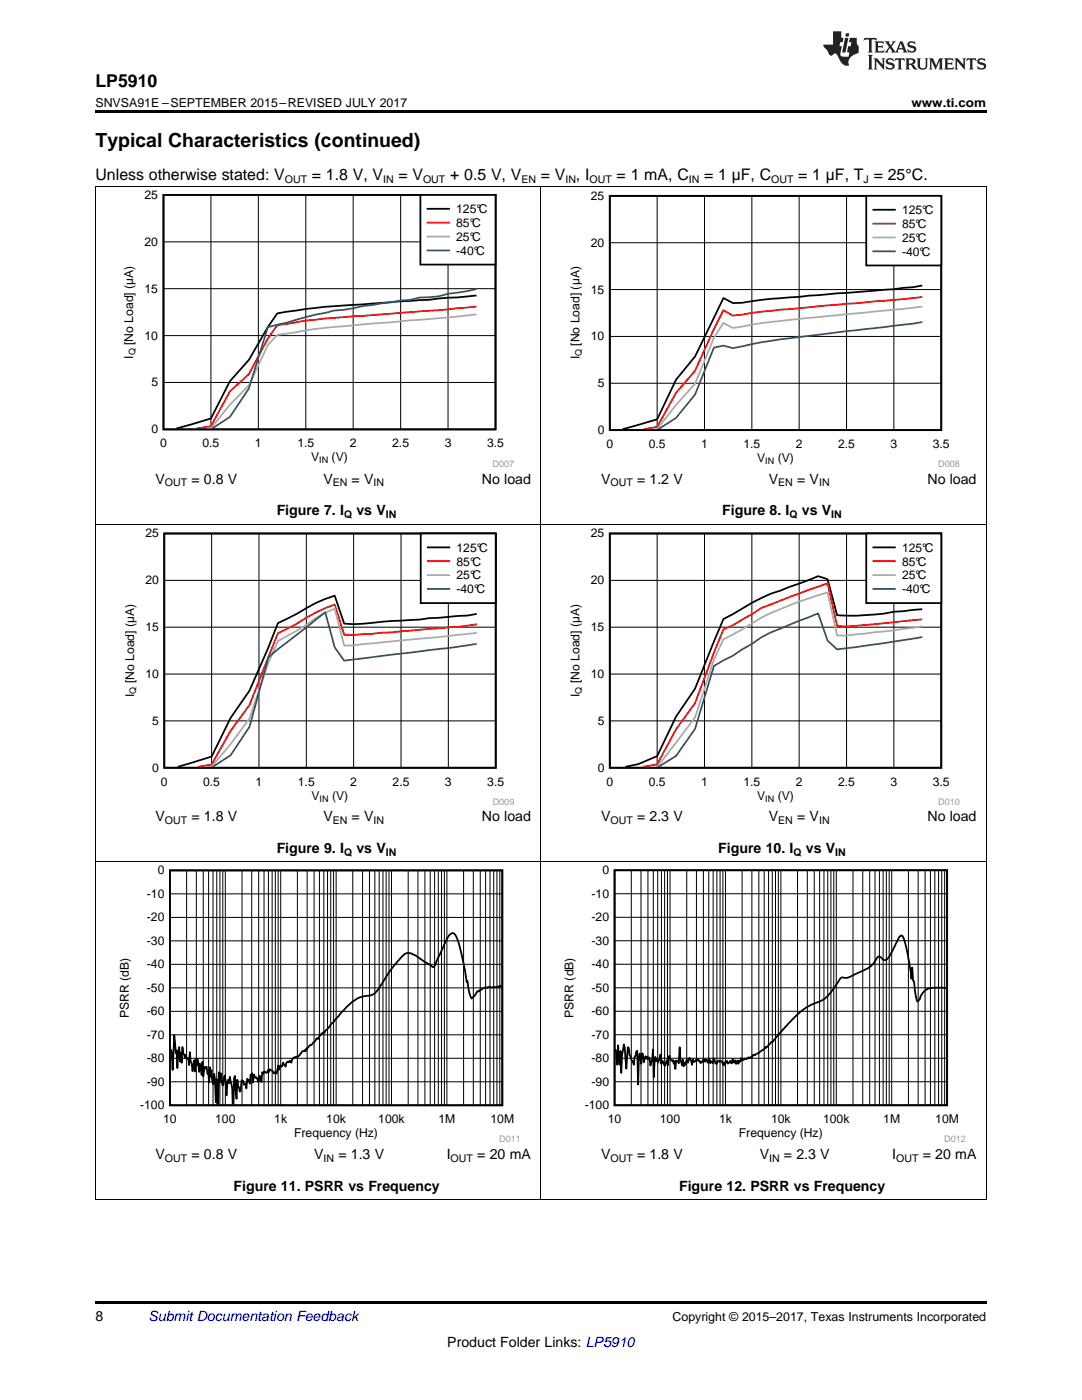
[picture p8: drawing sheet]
<svg xmlns="http://www.w3.org/2000/svg" width="216mm" height="279mm" viewBox="0 0 216 279" stroke-linecap="round" stroke-linejoin="round" font-family="sans-serif">
<path d="M19 259.7h177.8v.5h-177.8z" fill="#000"/>
<path d="M19.1 172v67.4M107.9 172v67.4M196.8 172v67.4M19 239.3h177.8" fill="none" stroke="#000" stroke-width=".2"/>
<path d="M23.4 172.8h80.2v55.2h-80.2z" fill-rule="evenodd" fill="#fff"/>
<path d="M33.9 173.7h66.3v46.9h-66.3zM100 196.9l-.1-.2-.6 .3h-1.9l-.1 .2a1.23 1.23 0 0 0-1.4 .4h-.1l-.4 .3-.1-.1-.7 1.1-.5 .4-.5-1.3-.3-2.3-.2 .3-1-5.4a10.5 10.5 0 0 0-1.5-4.3 1.05 1.05 0 0 0-1.3 .9l-2.6 5.7a.52 .52 0 0 1-.9-.3l-1.4-.9a5.8 5.8 0 0 0-3-1.5 5.5 5.5 0 0 0-2.5 2.2l-1.7 2.3a16.3 16.3 0 0 1-2.6 3.7l-.7 .3a6.2 6.2 0 0 0-5 2.5l-2.3 2.6-.2 .4h-.1l-1 1.3-.4 .1-.1 .5-.2-.2-.2 .4h-.3l-.1 .4-.2-.2-.3 .9-.2-.2a2.88 2.88 0 0 1-1.3 1.4l-.7 .7-.2-.1-.1 .6-.2-.2-.5 .2a1.79 1.79 0 0 1-1.5 1.2l-.5 .3-.2 .8-.3-.4-.2 .3-.1-.1-.2 .1-.3 .9-.5-.8-.2 .6-.2 .2-.1-.3-.3 .9-.2-.8-.3 1.6-.2-.4-.4 .3-.3-.5-.5-.3-.1 .5-.2-.4-.2 .5-.2 .1-.3-.2-.3 .4-.2-.3-.1 2-.2-1.2-.2-.1-.3 1.2-.3-.9-.2 .1-.3-.7-.2 1.6-.2-1.8-.1 .8-.2-.5-.1 1.8-.2-.8-.2 .3-.2-.5-.1 1.9-.2-1-.3 .3-.2-.7-.1-.2-.2 .1-.2 2.1h-.2l-.4-2.3-.2 3.8-.3-4.6-.2 .5-.1 5.2M34.1 209.3l.2 .7 .1 3.5 .4-6.9 .3 3.6 .1-.6 .2 3.6 .2-3.4 .2-.8 .1 2.8 .2-1.7 .1 2 .2-3.1 .2 1.2 .3 .9 .2-.6 .2 .8 .1-.2 .2 .1 .1 1.4 .2-2.6 .2 1.9 .1 .2 .2 1.7 .4-2.2 .1 2.2 .2-2.4 .1 1.2 .2-1.3 .1 .5 .2 2.1 .2-1.6 .3 2.2 .2-2.6 .2 2.9 .3-1.9 .1 .3 .2-.3 .2 1.4 .2-.3 .1 2 .2-3 .1 1.9 .2-1.3 .2 2.4 .2 .4 .1-2.1 .4 5.7 .1-4.7 .3 5.1M43.5 220.4l.2-6.4 .2 2 .1-1.8 .4 2.4h.1l.2-1.6 .1-.4 .4 4 .2-2.6 .1-.5 .2 .7 .2-1.3a18 18 0 0 1 .5 5.5" fill="none" stroke="#000" stroke-width=".35"/>
<g fill="none" stroke="#000" stroke-width=".2">
<path d="M33.9 178.4h66.3M37.2 173.7v46.9M39.2 173.7v46.9M40.6 173.7v46.9M41.6 173.7v46.9M42.5 173.7v46.9M43.2 173.7v46.9M43.9 173.7v46.9M44.5 173.7v46.9M45 173.7v46.9M48.3 173.7v46.9M50.2 173.7v46.9"/>
<path d="M51.6 173.7v46.9M52.7 173.7v46.9M53.6 173.7v46.9M54.3 173.7v46.9M54.9 173.7v46.9M55.5 173.7v46.9M56 173.7v46.9M59.3 173.7v46.9M61.3 173.7v46.9M62.7 173.7v46.9M63.7 173.7v46.9M64.6 173.7v46.9"/>
<path d="M65.4 173.7v46.9M66 173.7v46.9M66.6 173.7v46.9M67.1 173.7v46.9M70.4 173.7v46.9M72.3 173.7v46.9M73.7 173.7v46.9M74.8 173.7v46.9M75.7 173.7v46.9M76.4 173.7v46.9M77.1 173.7v46.9M77.6 173.7v46.9"/>
<path d="M78.1 173.7v46.9M81.4 173.7v46.9M83.4 173.7v46.9M84.8 173.7v46.9M85.8 173.7v46.9M86.7 173.7v46.9M87.5 173.7v46.9M88.1 173.7v46.9M88.7 173.7v46.9M89.2 173.7v46.9M92.5 173.7v46.9M94.4 173.7v46.9"/>
<path d="M95.8 173.7v46.9M96.9 173.7v46.9M97.8 173.7v46.9M98.5 173.7v46.9M99.2 173.7v46.9M99.7 173.7v46.9M33.9 197.2h66.3M33.9 192.5h66.3M33.9 187.8h66.3M33.9 183.1h66.3M33.9 215.9h66.3M33.9 211.2h66.3"/>
<path d="M33.9 206.5h66.3M33.9 201.8h66.3"/>
</g>
<path d="M112.1 172.8h80.6v55.2h-80.6z" fill-rule="evenodd" fill="#fff"/>
<path d="M122.6 173.7h66.4v46.9h-66.4zM188.8 197.2l-1.6-.1a3.2 3.2 0 0 0-3.5 1.7 1.31 1.31 0 0 1-.6 1.1 13.1 13.1 0 0 1-.7-4l-.2-.2-.2-2.6-.1 2.2-.3-2.2a24.6 24.6 0 0 0-1.5-6.3 .54 .54 0 0 0-.7 .3l-1.4 2.7a2.27 2.27 0 0 1-1.6 1.8l-.5-.4a.52 .52 0 0 0-.5-.3 .52 .52 0 0 0-.5 .4 6.4 6.4 0 0 1-3.8 2.9 4.3 4.3 0 0 1-3.2 .9l-.6 .8a9.3 9.3 0 0 1-3.8 4l-2 .8-1.7 1.2-1.8 1.7-2.5 2.7-1.2 1.5-.4 .2-1 1.1-.2-.2-.3 .6-.7 .3-.3 .4-.5 .1-.2 .3-.2-.1-.2 .1h-.1l-.2 .5-.3-.1-.2 .2-.1-.2-.2 .3-.2-.1-.2 .2-.3-.1-.1 .2-.3 .2-.2-.5-.2 .7-.2-.2-.1 .6-.2-.7-.3 .7-.2-.7-.2 .5-.1-.1-.2-.7-.2 .9h-.1l-.2-.5-.5 .6-.1-.6-.2 .4-.2-.2-.2 .7-.1-.4-.2 .3-.1-.6-.4-.1-.1 .1-.2-.2-.5 .6-.5-1.1-.2 1-.3-.4-.2 .4-.1-.9-.4 .8-.3-.7-.2 .5-.2-.5-.2 .1-.2 .5-.3 .2-.2-.5h-.2l-.2-.3-.1 .3-.2-.2-.5 .4-.1-.5-.2 1.1-.2-.8-.3-.6-.3 1-.2-.6-.2 .2-.1 .8-.2-.4-.2 .7-.1-1.3-.2 1.1-.3-1.1-.2-2.5-.2 3.2-.1-.3-.4-.3-.1 1.7-.2-1.5-.2 .5-.1-.8-.4 .2-.3-1-.2 .2-.1 1.7-.2-1-.3 1-.2 .1-.5-1.1-.1 .7-.2-1.9-.5 1.7-.2-.6-.2 .2-.1-.8-.3 4.1-.2-5.6-.2 2.1-.3 1.2-.2-1.6-.2-.1-.1 .4-.2-.5-.1 .4-.2-.5-.3 1.2-.2-1.7-.2-.1-.1 2.1-.4-2-.1 .8-.2 5.4-.2-6.8-.5 1.2-.1 1.6-.9-1.9-.1-1.5-.2-.1-.3 4.3-.3-4.3-.2-.6-.4 2.1-.1 3.6-.2-4.4-.1 2.8-.4-3.9-.1 3.9-.4-3v.2" fill="none" stroke="#000" stroke-width=".35"/>
<g fill="none" stroke="#000" stroke-width=".2">
<path d="M19.1 104.6v67.4M107.9 104.6v67.4M196.8 104.6v67.4M19 172h177.8M122.6 178.4h66.4M126 173.7v46.9M127.9 173.7v46.9M129.3 173.7v46.9M130.4 173.7v46.9M131.2 173.7v46.9M132 173.7v46.9M132.6 173.7v46.9"/>
<path d="M133.2 173.7v46.9M133.7 173.7v46.9M137 173.7v46.9M139 173.7v46.9M140.4 173.7v46.9M141.4 173.7v46.9M142.3 173.7v46.9M143 173.7v46.9M143.7 173.7v46.9M144.2 173.7v46.9M144.8 173.7v46.9M148.1 173.7v46.9"/>
<path d="M150 173.7v46.9M151.4 173.7v46.9M152.5 173.7v46.9M153.4 173.7v46.9M154.1 173.7v46.9M154.7 173.7v46.9M155.3 173.7v46.9M155.8 173.7v46.9M159.1 173.7v46.9M161.1 173.7v46.9M162.5 173.7v46.9M163.5 173.7v46.9"/>
<path d="M164.4 173.7v46.9M165.2 173.7v46.9M165.8 173.7v46.9M166.4 173.7v46.9M166.9 173.7v46.9M170.2 173.7v46.9M172.2 173.7v46.9M173.5 173.7v46.9M174.6 173.7v46.9M175.5 173.7v46.9M176.2 173.7v46.9M176.9 173.7v46.9"/>
<path d="M177.4 173.7v46.9M177.9 173.7v46.9M181.3 173.7v46.9M183.2 173.7v46.9M184.6 173.7v46.9M185.7 173.7v46.9M186.5 173.7v46.9M187.3 173.7v46.9M187.9 173.7v46.9M188.5 173.7v46.9M122.6 197.1h66.4M122.6 192.4h66.4"/>
<path d="M122.6 187.7h66.4M122.6 183.1h66.4M122.6 215.9h66.4M122.6 211.2h66.4M122.6 206.5h66.4M122.6 201.8h66.4"/>
</g>
<path d="M24.4 105.5h78.2v55.2h-78.2z" fill-rule="evenodd" fill="#fff"/>
<path d="M32.8 106.5h66.1v46.7h-66.1zM95.1 122.5l-1.9 .4-7.5 .5-1.9 .2-7.6 .5a34 34 0 0 1-7.5 .4l-1.9-5.6a27.8 27.8 0 0 0-7.6 3.6l-3.7 1.9-1.9 4.8-3.8 8.6-3.8 5.5-3.8 7.7-6.7 2" fill="none" stroke="#000" stroke-width=".35"/>
<path d="M32.8 115.8h66.1M42.2 106.5v46.7M51.7 106.5v46.7M61.1 106.5v46.7M70.6 106.5v46.7M80 106.5v46.7M89.5 106.5v46.7M32.8 134.5h66.1M32.8 125.2h66.1M32.8 143.9h66.1" fill="none" stroke="#000" stroke-width=".2"/>
<path d="M95.1 124.6l-3.7 .5-13.3 1.1-7.5 .5h-1.9l-1.9-6.1a34.6 34.6 0 0 0-7.6 3.9l-3.7 1.9-5.7 14.3-3.8 5.2-3.8 6.7-2.7 .4" fill="none" stroke="#f00" stroke-width=".35"/>
<path d="M95.1 126.3l-24.5 2.5h-1.9l-1.9-7.3-1.9 .8-1.9 1a50.3 50.3 0 0 1-7.5 4.6l-1.9 4.4-3.8 11.1-3.8 5.1-3.8 4.5h-.8" fill="none" stroke="#aaa" stroke-width=".35"/>
<path d="M95.1 128.5l-5.6 .8-20.8 2.6-1.9-2.7-1.9-7-9.4 7.4-1.9 1.6-3.8 13.8-3.8 5.7-3.6 2.3" fill="none" stroke="#295c75" stroke-width=".35"/>
<path d="M84 106.5h14.9v13.9h-14.9z" fill-rule="evenodd" fill="#fff"/>
<path d="M84 106.5h14.9v13.9h-14.9zM85.4 109.2h4.3" fill="none" stroke="#000" stroke-width=".35"/>
<path d="M85.4 112h4.3" fill="none" stroke="#f00" stroke-width=".35"/>
<path d="M85.4 114.8h4.3" fill="none" stroke="#aaa" stroke-width=".35"/>
<path d="M85.4 117.5h4.3" fill="none" stroke="#295c75" stroke-width=".35"/>
<path d="M113.3 105.5h78.2v55.2h-78.2z" fill-rule="evenodd" fill="#fff"/>
<path d="M121.7 106.5h66.1v46.7h-66.1zM184 121.6l-5.6 .5a50 50 0 0 1-11.4 .7l-1.9-7.2-1.9-.6-7.5 2.9a36.1 36.1 0 0 0-9.5 4.7l-1.8 1-5.7 13.8-3.8 5.6-3.8 7.9-3.8 1.6-2.6 .5" fill="none" stroke="#000" stroke-width=".35"/>
<path d="M121.7 115.8h66.1M131.1 106.5v46.7M140.6 106.5v46.7M150 106.5v46.7M159.5 106.5v46.7M168.9 106.5v46.7M178.4 106.5v46.7M121.7 134.5h66.1M121.7 125.2h66.1M121.7 143.9h66.1" fill="none" stroke="#000" stroke-width=".2"/>
<path d="M184 123.6l-15.1 1.4-1.9-.1-1.9-8.5-13.2 4.9-5.7 3.5-1.8 .8-1.9 4.6-3.8 10.1-3.8 5.2-3.8 7-2.8 .5" fill="none" stroke="#f00" stroke-width=".35"/>
<path d="M184 125l-11.3 1.4-3.8 .4h-1.9l-1.9-8.5-7.5 2.5a40.1 40.1 0 0 0-9.5 4.8l-3.7 2-1.9 4-3.8 11.6-7.5 9.8" fill="none" stroke="#aaa" stroke-width=".35"/>
<path d="M184 127.1l-7.5 1.2-9.5 1.3-1.9-1.7-1.9-5.5-9.4 3.8-1.9 1-5.7 3.7-3.7 2-3.8 12.6-3.8 5.4-3.5 2.1" fill="none" stroke="#295c75" stroke-width=".35"/>
<path d="M172.9 106.5h14.9v13.9h-14.9z" fill-rule="evenodd" fill="#fff"/>
<path d="M172.9 106.5h14.9v13.9h-14.9zM174.3 109.2h4.3" fill="none" stroke="#000" stroke-width=".35"/>
<path d="M174.3 112h4.3" fill="none" stroke="#f00" stroke-width=".35"/>
<path d="M174.3 114.8h4.3" fill="none" stroke="#aaa" stroke-width=".35"/>
<path d="M174.3 117.5h4.3" fill="none" stroke="#295c75" stroke-width=".35"/>
<path d="M19.1 37.2v67.4M107.9 37.2v67.4M196.8 37.2v67.4M19 104.6h177.8" fill="none" stroke="#000" stroke-width=".2"/>
<path d="M24.3 38h78.3v55.3h-78.3z" fill-rule="evenodd" fill="#fff"/>
<path d="M32.6 38.9h66.3v46.8h-66.3zM95.1 59l-9.5 .8-11.3 .8a137.3 137.3 0 0 0-19 1.9l-1.9 2.8-3.7 6.5-3.8 4.3-3.8 7.4-6.9 2" fill="none" stroke="#000" stroke-width=".35"/>
<path d="M42.1 38.9v46.8M51.5 38.9v46.8M61 38.9v46.8M70.5 38.9v46.8M79.9 38.9v46.8M89.4 38.9v46.8M32.6 57.6h66.3M32.6 48.3h66.3M32.6 76.3h66.3M32.6 67h66.3" fill="none" stroke="#000" stroke-width=".2"/>
<path d="M95.1 61.2l-7.6 .7-13.2 1a146.4 146.4 0 0 0-19 2l-1.9 2.7-3.7 7.1-3.8 3.4-3.8 7-2.9 .4" fill="none" stroke="#f00" stroke-width=".35"/>
<path d="M95.1 62.7l-5.7 .7-15.1 1.2a175.4 175.4 0 0 0-17.1 2l-1.9 .2-1.9 2.1-3.7 8-3.8 3.9-3.8 4.7h-.9" fill="none" stroke="#aaa" stroke-width=".35"/>
<path d="M95.1 57.7l-1.9 .4-3.8 .5-1.9 .5-3.8 .3-1.9 .5-1.9 .1-7.5 1.1-3.8 .7-1.9 .2-5.7 1.3-3.8 1.1-3.8 .9-3.7 12.2-3.8 5.7-3.6 2.3" fill="none" stroke="#295c75" stroke-width=".35"/>
<path d="M83.9 38.9h15v13.9h-15z" fill-rule="evenodd" fill="#fff"/>
<path d="M83.9 38.9h15v13.9h-15zM85.3 41.7h4.3" fill="none" stroke="#000" stroke-width=".35"/>
<path d="M85.3 44.4h4.3" fill="none" stroke="#f00" stroke-width=".35"/>
<path d="M85.3 47.2h4.3" fill="none" stroke="#aaa" stroke-width=".35"/>
<path d="M85.3 50h4.3" fill="none" stroke="#295c75" stroke-width=".35"/>
<path d="M113.3 38.2h78.2v55.1h-78.2z" fill-rule="evenodd" fill="#fff"/>
<path d="M121.7 39.1h66.1v46.7h-66.1zM184 57l-1.9 .3-3.7 .4-15.2 1.2a191.1 191.1 0 0 0-15.1 1.5l-1.9 .1-1.8-1-5.7 11.6-3.8 4.7-3.8 7.9-6.9 2" fill="none" stroke="#000" stroke-width=".35"/>
<path d="M131.1 39.1v46.7M140.6 39.1v46.7M150 39.1v46.7M159.5 39.1v46.7M168.9 39.1v46.7M178.4 39.1v46.7M121.7 57.8h66.1M121.7 48.4h66.1M121.7 76.5h66.1M121.7 67.1h66.1" fill="none" stroke="#000" stroke-width=".2"/>
<path d="M184 59.3l-28.3 2.5-9.5 1.2-1.8-1.1-1.9 3.7-3.8 8.4-3.8 4.4-3.8 6.8-2.7 .5" fill="none" stroke="#f00" stroke-width=".35"/>
<path d="M184 61.2l-20.8 2.1a192 192 0 0 0-17 2.2l-1.8-1.1-1.9 3-3.8 9.2-3.8 4.2-3.8 4.8-.7 .1" fill="none" stroke="#aaa" stroke-width=".35"/>
<path d="M184 64.3l-1.9 .3-18.9 2.2a133.2 133.2 0 0 0-17 2.7l-1.8-.5-1.9 .4-3.8 9.3-3.8 4.7-3.5 2.3" fill="none" stroke="#295c75" stroke-width=".35"/>
<path d="M172.9 39.1h14.9v13.9h-14.9z" fill-rule="evenodd" fill="#fff"/>
<path d="M172.9 39.1h14.9v13.9h-14.9zM174.3 41.9h4.3" fill="none" stroke="#000" stroke-width=".35"/>
<path d="M174.3 44.6h4.3" fill="none" stroke="#f00" stroke-width=".35"/>
<path d="M174.3 47.4h4.3" fill="none" stroke="#aaa" stroke-width=".35"/>
<path d="M174.3 50.2h4.3" fill="none" stroke="#295c75" stroke-width=".35"/>
<path d="M19 37.2h177.8" fill="none" stroke="#000" stroke-width=".2"/>
<path d="M19 22h177.8v.5h-177.8z" fill="#000"/>
<g fill="#231f20">
<path d="M172.5 7.6l-.1 .5 .4-.2h.6v.1v2.1l-.2 .4h.9l-.2-.4v-2.1l.1-.1h.5l.5 .2-.2-.5zM174.5 8.3l.2 .3v1.5l-.2 .4h1.8l.2-.6a1.04 1.04 0 0 1-1.3 .2v-.7h.6l.3 .2v-.6l-.3 .2h-.6v-.6l.8-.1 .4 .3-.2-.5zM176.5 8.3l.9 1.1-.9 1.1h.8l-.2-.2 .4-.7 .5 .7-.2 .2h1.5l-.2-.2 .2-.4h.9l.1 .4-.2 .2h1l-.3-.3-.7-1.9h-.5l-.9 2-.8-1 .9-1h-.8l.1 .3-.4 .5-.3-.6 .1-.2zM179.7 8.6l.4 1h-.7zM181.3 8.4a.63 .63 0 0 0-.2 .7 .63 .63 0 0 0 .6 .4l.6 .2 .1 .2a.75 .75 0 0 1-.7 .4 .75 .75 0 0 1-.6-.5l.1 .7 .1-.1a1.11 1.11 0 0 0 1.5-.6 1.13 1.13 0 0 0-1.2-.8l-.1-.4a1.04 1.04 0 0 1 1.2 .2l-.2-.5-.2 .1-.4-.2zM173.2 10.9l.2 .4v2.2l-.2 .4h1l-.3-.4v-2.2l.3-.4zM174.3 11.6l.3 .4v1.5l-.3 .4h.8l-.2-.4v-1.3l1.5 1.7v-1.9l.2-.4h-.7l.2 .4v.9l-1.1-1.3zM177 11.8a.62 .62 0 0 0-.2 .7 .62 .62 0 0 0 .6 .4l.6 .1 .1 .3a.76 .76 0 0 1-.7 .3 .76 .76 0 0 1-.7-.4l.2 .7 .1-.1a1.11 1.11 0 0 0 1.5-.6 1.13 1.13 0 0 0-1.2-.8l-.1-.4a1.04 1.04 0 0 1 1.2 .2l-.2-.6-.2 .1-.5-.1zM178.7 11.6l-.2 .6a.61 .61 0 0 1 .8-.3v1.6l-.2 .4h.9l-.2-.4v-1.6a.63 .63 0 0 1 .7 .3l-.1-.6zM180.6 11.6l.3 .4v1.5l-.3 .4h1l-.2-.2-.1-.8 .6 .2a.76 .76 0 0 0 1.2 .7l-1-1a.58 .58 0 0 0 .6-.5 .58 .58 0 0 0-.5-.6zM181.4 11.9h.1a.45 .45 0 0 1 .5 .1 .45 .45 0 0 1 .1 .5l-.8 .2zM182.9 11.6l.2 .2a2.17 2.17 0 0 0 .3 1.9 .99 .99 0 0 0 1.6-.6v-1.1l.2-.4h-.7l.2 .2a1.92 1.92 0 0 1-.2 1.8 .6 .6 0 0 1-.9-.5v-1.1l.2-.4zM185.4 11.6l.2 .4v1.5l-.2 .4h.7l-.2-.4v-1.4l.8 1.8 .8-1.8v1.4l-.2 .4h.9l-.2-.4v-1.5l.2-.4h-.8l-.6 1.5-.6-1.5zM188.4 11.6l.2 .4v1.5l-.2 .4h1.8l.1-.6a1.04 1.04 0 0 1-1.2 .1v-.6h.5l.4 .2v-.6l-.4 .2h-.5v-.7h.8l.3 .3-.1-.6zM190.5 11.6l.2 .4v1.5l-.2 .4h.7l-.2-.4v-1.3l1.5 1.7v-1.9l.2-.4h-.7l.2 .4v.9l-1.1-1.3zM192.9 11.6l-.1 .6a.61 .61 0 0 1 .7-.3l.1 1.6-.3 .4h1l-.3-.4 .1-1.6a.63 .63 0 0 1 .7 .3l-.1-.6zM195.2 11.8a.62 .62 0 0 0-.2 .7 .62 .62 0 0 0 .6 .4l.6 .1 .1 .3a.76 .76 0 0 1-.7 .3 .76 .76 0 0 1-.6-.4l.1 .7 .1-.1a1.11 1.11 0 0 0 1.6-.6 1.13 1.13 0 0 0-1.3-.8l-.1-.4a1.04 1.04 0 0 1 1.2 .2l-.1-.6-.2 .1-.5-.1z"/>
<path d="M166.2 6.3v2.6h-1.9v.4l.8 .9a.91 .91 0 0 0 1 .8 .56 .56 0 0 1 .5-.3 .56 .56 0 0 1 .5 .3l.4 .8a1.53 1.53 0 0 0 1.9 1.2 1.54 1.54 0 0 1 1-2.1l.9-.3v-1.4a1.52 1.52 0 0 1-.4-1.6h-1.3l-.2 .8h.5l-.2 .8h-.5l-.1 1v.2l.4 .1-.2 .8a1.93 1.93 0 0 1-1.6-.3l.3-1.8h-.5l.2-.8h.4l.2-.8h-.4v-1.3zM168.6 7.6l-.6 2.9h.7l.6-2.9zM168.8 6.6l-.1 .7h.6l.2-.7z"/>
</g>
<text font-size="3.9" x="19" y="29.3">Typical Characteristics (continued)</text>
<text font-size="3.5" x="19" y="17.3">LP5910</text>
<g font-size="3.2">
<text x="19" y="36">Unless otherwise stated: V</text>
<text x="62.2" y="36">= 1.8 V, V</text>
<text x="79.5" y="36">= V</text>
<text x="89.8" y="36">+ 0.5 V, V</text>
<text x="107.9" y="36">= V , I</text>
<text x="123" y="36">= 1 mA, C</text>
<text x="140.5" y="36">= 1 µF, C</text>
<text x="159.3" y="36">= 1 µF, T = 25°C.</text>
</g>
<g font-size="2.8">
<text x="31" y="96.5">V</text>
<text x="38.2" y="96.5">= 0.8 V</text>
<text x="64.5" y="96.5">V</text>
<text x="70.2" y="96.5">= V</text>
<text x="96.2" y="96.5">No load</text>
<text x="119.9" y="96.5">V</text>
<text x="127.1" y="96.5">= 1.2 V</text>
<text x="153.4" y="96.5">V</text>
<text x="159.1" y="96.5">= V</text>
<text x="185.1" y="96.5">No load</text>
<text x="55.2" y="102.9">Figure 7. I</text>
<text x="71.1" y="102.9">vs V</text>
<text x="144.1" y="102.9">Figure 8. I</text>
<text x="160" y="102.9">vs V</text>
<text x="31" y="163.9">V</text>
<text x="38.2" y="163.9">= 1.8 V</text>
<text x="64.5" y="163.9">V</text>
<text x="70.2" y="163.9">= V</text>
<text x="96.2" y="163.9">No load</text>
<text x="119.9" y="163.9">V</text>
<text x="127.1" y="163.9">= 2.3 V</text>
<text x="153.4" y="163.9">V</text>
<text x="159.1" y="163.9">= V</text>
<text x="185.1" y="163.9">No load</text>
<text x="55.2" y="170.3">Figure 9. I</text>
<text x="71.1" y="170.3">vs V</text>
<text x="143.3" y="170.3">Figure 10. I</text>
<text x="160.8" y="170.3">vs V</text>
<text x="31" y="231.3">V</text>
<text x="38.2" y="231.3">= 0.8 V</text>
<text x="62.7" y="231.3">V</text>
<text x="67.5" y="231.3">= 1.3 V</text>
<text x="89.1" y="231.3">I</text>
<text x="95.2" y="231.3">= 20 mA</text>
<text x="119.9" y="231.3">V</text>
<text x="127.1" y="231.3">= 1.8 V</text>
<text x="151.6" y="231.3">V</text>
<text x="156.4" y="231.3">= 2.3 V</text>
<text x="178" y="231.3">I</text>
<text x="184.1" y="231.3">= 20 mA</text>
<text x="46.6" y="237.6">Figure 11. PSRR vs Frequency</text>
<text x="135.5" y="237.6">Figure 12. PSRR vs Frequency</text>
<text x="19" y="263.6">8</text>
<text x="89.3" y="268.9">Product Folder Links: LP5910</text>
</g>
<text font-size="2.8" fill="#0000c8" x="29.6" y="263.6">Submit Documentation Feedback</text>
<g font-size="2.5">
<text x="19" y="21.4">SNVSA91E –SEPTEMBER 2015–REVISED JULY 2017</text>
<text x="181.9" y="21.4">www.ti.com</text>
<text x="134.2" y="263.6">Copyright © 2015–2017, Texas Instruments Incorporated</text>
</g>
<g font-size="2.4">
<text x="28.8" y="39.7">25</text>
<text x="117.9" y="39.9">25</text>
<text x="91" y="42.5">125°C</text>
<text x="91" y="45.3">85°C</text>
<text x="180" y="42.7">125°C</text>
<text x="180" y="45.5">85°C</text>
<text x="28.8" y="49.1">20</text>
<text x="91" y="48.1">25°C</text>
<text x="91" y="50.8">-40°C</text>
<text x="117.9" y="49.2">20</text>
<text x="180" y="48.2">25°C</text>
<text x="180" y="51">-40°C</text>
<text x="28.8" y="58.4">15</text>
<text x="117.9" y="58.6">15</text>
<text x="26.6" y="71.6" transform="rotate(-90 26.6 71.6)">I</text>
<text x="26.6" y="68.8" transform="rotate(-90 26.6 68.8)">[No Load] (µA)</text>
<text x="28.8" y="67.8">10</text>
<text x="115.7" y="71.7" transform="rotate(-90 115.7 71.7)">I</text>
<text x="115.7" y="69" transform="rotate(-90 115.7 69)">[No Load] (µA)</text>
<text x="117.9" y="67.9">10</text>
<text x="30.2" y="77.1">5</text>
<text x="119.3" y="77.3">5</text>
<text x="30.2" y="86.5">0</text>
<text x="32" y="89.3">0</text>
<text x="40.4" y="89.3">0.5</text>
<text x="50.9" y="89.3">1</text>
<text x="59.3" y="89.3">1.5</text>
<text x="69.8" y="89.3">2</text>
<text x="78.3" y="89.3">2.5</text>
<text x="88.7" y="89.3">3</text>
<text x="97.2" y="89.3">3.5</text>
<text x="119.3" y="86.6">0</text>
<text x="121" y="89.4">0</text>
<text x="129.4" y="89.4">0.5</text>
<text x="139.9" y="89.4">1</text>
<text x="148.3" y="89.4">1.5</text>
<text x="158.8" y="89.4">2</text>
<text x="167.2" y="89.4">2.5</text>
<text x="177.7" y="89.4">3</text>
<text x="186.1" y="89.4">3.5</text>
<text x="62.1" y="92">V</text>
<text x="66.2" y="92">(V)</text>
<text x="151.1" y="92.2">V</text>
<text x="155.2" y="92.2">(V)</text>
<text x="29" y="107.3">25</text>
<text x="117.9" y="107.3">25</text>
<text x="91.1" y="110.1">125°C</text>
<text x="91.1" y="112.9">85°C</text>
<text x="180" y="110.1">125°C</text>
<text x="180" y="112.9">85°C</text>
<text x="29" y="116.6">20</text>
<text x="91.1" y="115.6">25°C</text>
<text x="91.1" y="118.4">-40°C</text>
<text x="117.9" y="116.6">20</text>
<text x="180" y="115.6">25°C</text>
<text x="180" y="118.4">-40°C</text>
<text x="29" y="126">15</text>
<text x="117.9" y="126">15</text>
<text x="26.8" y="136.4" transform="rotate(-90 26.8 136.4)">[No Load] (µA)</text>
<text x="29" y="135.3">10</text>
<text x="115.7" y="136.4" transform="rotate(-90 115.7 136.4)">[No Load] (µA)</text>
<text x="117.9" y="135.3">10</text>
<text x="26.8" y="139.1" transform="rotate(-90 26.8 139.1)">I</text>
<text x="115.7" y="139.1" transform="rotate(-90 115.7 139.1)">I</text>
<text x="30.4" y="144.7">5</text>
<text x="119.3" y="144.7">5</text>
<text x="30.4" y="154">0</text>
<text x="119.3" y="154">0</text>
<text x="32.1" y="156.8">0</text>
<text x="40.5" y="156.8">0.5</text>
<text x="51" y="156.8">1</text>
<text x="59.4" y="156.8">1.5</text>
<text x="62.2" y="159.6">V</text>
<text x="66.3" y="159.6">(V)</text>
<text x="69.9" y="156.8">2</text>
<text x="78.3" y="156.8">2.5</text>
<text x="88.8" y="156.8">3</text>
<text x="97.2" y="156.8">3.5</text>
<text x="121" y="156.8">0</text>
<text x="129.4" y="156.8">0.5</text>
<text x="139.9" y="156.8">1</text>
<text x="148.3" y="156.8">1.5</text>
<text x="151.1" y="159.6">V</text>
<text x="155.2" y="159.6">(V)</text>
<text x="158.8" y="156.8">2</text>
<text x="167.2" y="156.8">2.5</text>
<text x="177.7" y="156.8">3</text>
<text x="186.1" y="156.8">3.5</text>
<text x="29.3" y="179.2">-10</text>
<text x="31.5" y="174.5">0</text>
<text x="118" y="179.2">-10</text>
<text x="120.2" y="174.5">0</text>
<text x="29.3" y="183.9">-20</text>
<text x="118" y="183.9">-20</text>
<text x="29.3" y="188.6">-30</text>
<text x="118" y="188.5">-30</text>
<text x="29.3" y="197.9">-50</text>
<text x="29.3" y="193.2">-40</text>
<text x="118" y="197.9">-50</text>
<text x="118" y="193.2">-40</text>
<text x="25.7" y="203.1" transform="rotate(-90 25.7 203.1)">PSRR (dB)</text>
<text x="29.3" y="202.6">-60</text>
<text x="114.4" y="203.1" transform="rotate(-90 114.4 203.1)">PSRR (dB)</text>
<text x="118" y="202.6">-60</text>
<text x="29.3" y="207.3">-70</text>
<text x="118" y="207.3">-70</text>
<text x="29.3" y="212">-80</text>
<text x="118" y="212">-80</text>
<text x="28" y="221.4">-100</text>
<text x="29.3" y="216.7">-90</text>
<text x="116.7" y="221.4">-100</text>
<text x="118" y="216.7">-90</text>
<text x="32.6" y="224.2">10</text>
<text x="42.9" y="224.2">100</text>
<text x="54.7" y="224.2">1k</text>
<text x="58.7" y="226.9">Frequency (Hz)</text>
<text x="65.1" y="224.2">10k</text>
<text x="75.5" y="224.2">100k</text>
<text x="87.5" y="224.2">1M</text>
<text x="97.9" y="224.2">10M</text>
<text x="121.3" y="224.1">10</text>
<text x="131.7" y="224.1">100</text>
<text x="143.5" y="224.1">1k</text>
<text x="147.4" y="226.9">Frequency (Hz)</text>
<text x="153.9" y="224.1">10k</text>
<text x="164.2" y="224.1">100k</text>
<text x="176.2" y="224.1">1M</text>
<text x="186.6" y="224.1">10M</text>
</g>
<g font-size="2.1">
<text x="56.8" y="36.6">OUT</text>
<text x="76.4" y="36.6">IN</text>
<text x="84.4" y="36.6">OUT</text>
<text x="104" y="36.6">EN</text>
<text x="112.8" y="36.6">IN</text>
<text x="117.6" y="36.6">OUT</text>
<text x="137.4" y="36.6">IN</text>
<text x="153.9" y="36.6">OUT</text>
<text x="172.3" y="36.6">J</text>
<text x="32.9" y="97.1">OUT</text>
<text x="66.4" y="97.1">EN</text>
<text x="74.5" y="97.1">IN</text>
<text x="121.8" y="97.1">OUT</text>
<text x="155.3" y="97.1">EN</text>
<text x="163.4" y="97.1">IN</text>
<text x="68.7" y="103.4">Q</text>
<text x="77" y="103.4">IN</text>
<text x="157.6" y="103.4">Q</text>
<text x="165.9" y="103.4">IN</text>
<text x="32.9" y="164.5">OUT</text>
<text x="66.4" y="164.5">EN</text>
<text x="74.5" y="164.5">IN</text>
<text x="121.8" y="164.5">OUT</text>
<text x="155.3" y="164.5">EN</text>
<text x="163.4" y="164.5">IN</text>
<text x="68.7" y="170.8">Q</text>
<text x="77" y="170.8">IN</text>
<text x="158.3" y="170.8">Q</text>
<text x="166.7" y="170.8">IN</text>
<text x="32.9" y="231.8">OUT</text>
<text x="64.6" y="231.8">IN</text>
<text x="89.9" y="231.8">OUT</text>
<text x="121.8" y="231.8">OUT</text>
<text x="153.5" y="231.8">IN</text>
<text x="178.8" y="231.8">OUT</text>
</g>
<g font-size="1.8">
<text x="27" y="70.9" transform="rotate(-90 27 70.9)">Q</text>
<text x="116.1" y="71.1" transform="rotate(-90 116.1 71.1)">Q</text>
<text x="63.7" y="92.5">IN</text>
<text x="152.7" y="92.6">IN</text>
<text x="27.2" y="138.4" transform="rotate(-90 27.2 138.4)">Q</text>
<text x="116.1" y="138.4" transform="rotate(-90 116.1 138.4)">Q</text>
<text x="63.8" y="160">IN</text>
<text x="152.7" y="160">IN</text>
</g>
<g font-size="1.8" fill="#999">
<text x="98.3" y="93.2">D007</text>
<text x="187.2" y="93.2">D008</text>
<text x="98.3" y="160.6">D009</text>
<text x="187.2" y="160.6">D010</text>
<text x="99.6" y="228">D011</text>
<text x="188.4" y="228">D012</text>
</g>
</svg>
